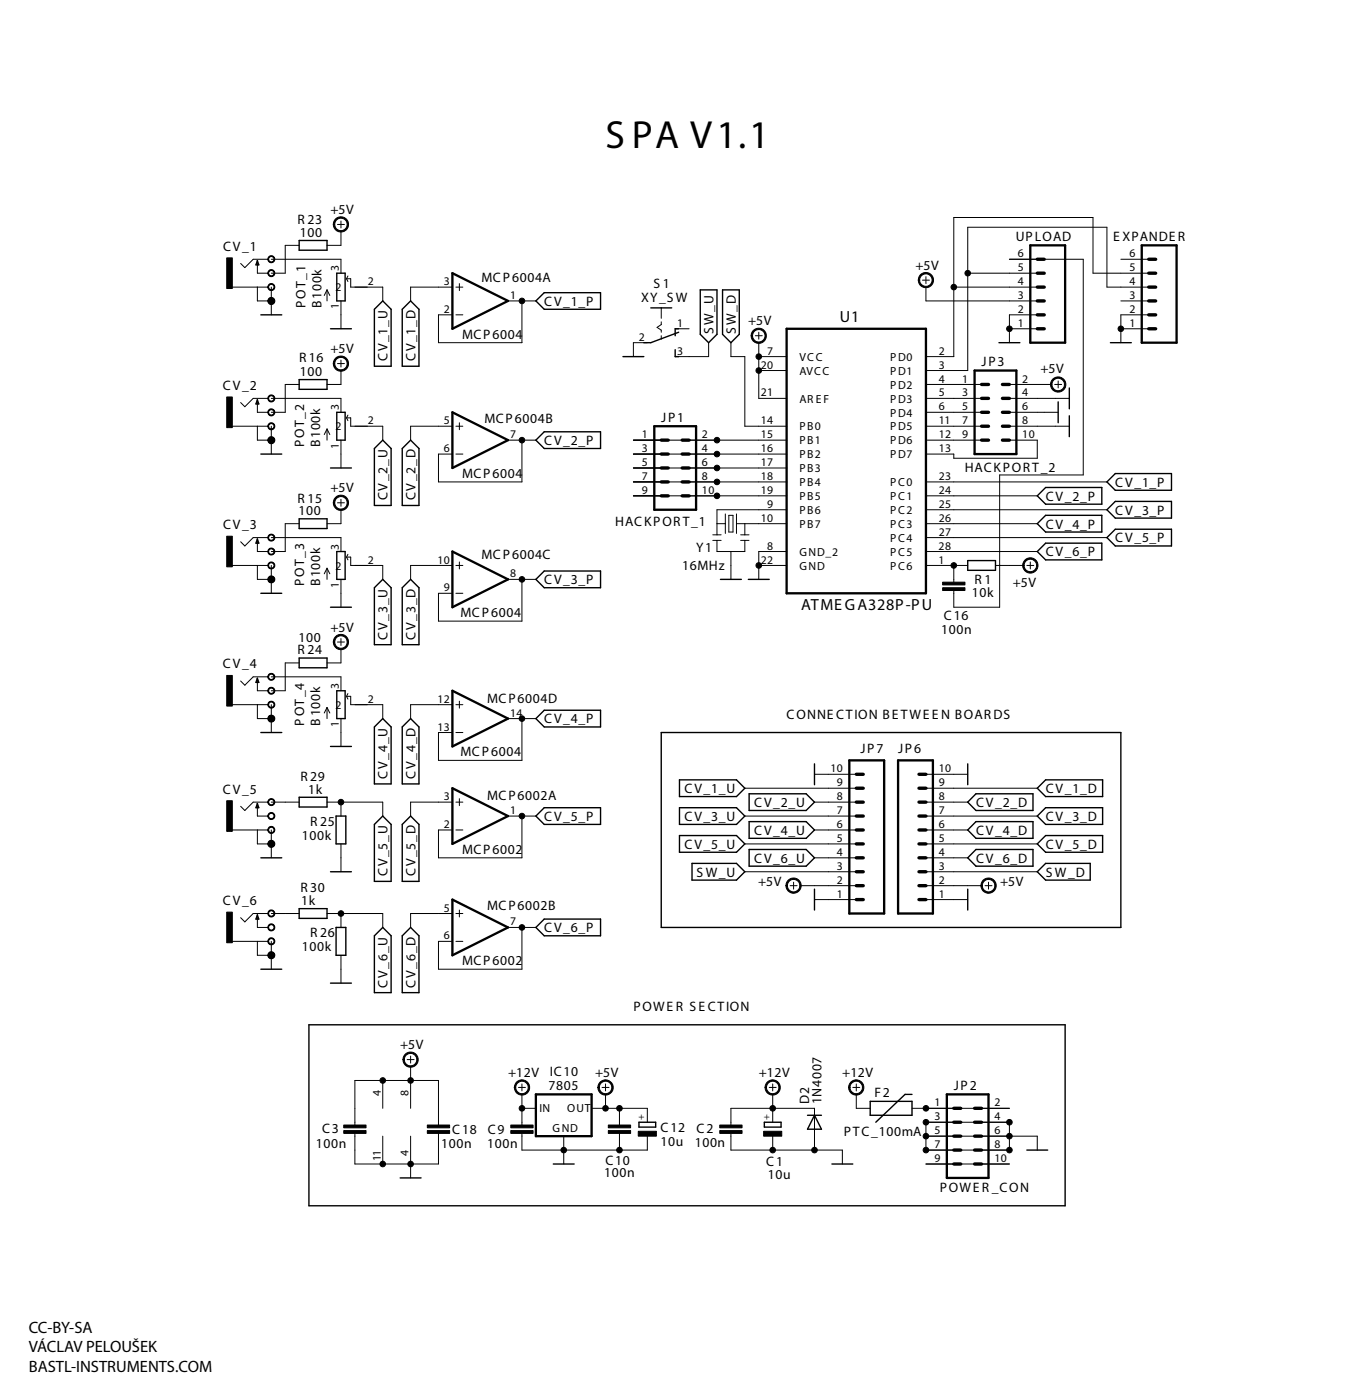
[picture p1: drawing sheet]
<svg xmlns="http://www.w3.org/2000/svg" width="249mm" height="255mm" viewBox="0 0 249 255" stroke-linecap="round" stroke-linejoin="round" font-family="sans-serif">
<!-- layer: Vrstva 1 -->
<g fill="none" stroke="#000" stroke-width=".25">
<path d="M46.9 47.6l.3 .7h-.5zM47.6 57.4h3.8M54.5 43.9h5.1v1.7h-5.1zM60.3 60h3.8M61.4 49.8h1.5v5.1h-1.5zM68.3 56.4l1.5-1.5 1.5 1.5v10.4h-3zM73.3 56.4l1.6-1.5 1.5 1.5v10.4h-3.1zM97.7 54.9l1.5-1.5h10.3v3h-10.3zM118.7 56.2h3.8M123.7 60h-.6v1.2M127.7 52.9h3v8.1l-1.5 1.5-1.5-1.5zM131.7 52.9h3.1v8.1l-1.5 1.5-1.6-1.5z"/>
<path d="M46.9 72.9l.3 .8h-.5zM54.5 69.3h5.1v1.7h-5.1zM61.4 75.2h1.5v5.1h-1.5zM113.6 65.1h3.8M123.1 63.8v1.3h.6M123.7 60.6l-5 1.9h-1.3M182.1 62.5h3.8M192.9 73.3v3.8M195 70.8v3.8M195 75.9v3.8M202.5 62.5h3.8M46.9 98.3l.3 .8h-.5z"/>
<path d="M47.6 82.8h3.8M54.5 94.7h5.1v1.7h-5.1zM60.3 85.4h3.8M68.3 81.8l1.5-1.5 1.5 1.5v10.4h-3zM74.9 80.3l1.5 1.5v10.4h-3.1v-10.4zM97.7 80.3l1.5-1.5h10.3v3h-10.3zM190.6 88.9h10.3v3.1h-10.3l-1.5-1.5zM190.6 94h10.3v3.1h-10.3l-1.5-1.6zM190.6 99.1h10.3v3h-10.3l-1.5-1.5zM201.8 93l1.5-1.5h10.3v3h-10.3zM201.8 87.9l1.5-1.5h10.3v3h-10.3zM201.8 98.1l1.5-1.5h10.3v3h-10.3z"/>
<path d="M47.6 108.2h3.8M60.3 110.8h3.8M61.4 100.6h1.5v5.1h-1.5zM68.3 107.2l1.5-1.5 1.5 1.5v10.4h-3zM73.3 107.2l1.6-1.5 1.5 1.5v10.4h-3.1zM97.7 105.7l1.5-1.5h10.3v3h-10.3zM131.4 105.7h3.8M136.4 105.7h3.9M176.4 102.3h5.1v1.7h-5.1zM46.9 123.7l.3 .8h-.5zM47.6 133.6h3.8M54.5 120.1h5.1v1.7h-5.1z"/>
<path d="M60.3 136.2h3.8M61.4 126h1.5v5.1h-1.5zM68.3 132.6l1.5-1.5 1.5 1.5v10.4h-3zM73.3 132.6l1.6-1.5 1.5 1.5v10.4h-3.1zM97.7 131.1l1.5-1.5h10.3v3h-10.3zM120.6 133.6h83.8v35.6h-83.8zM148.5 139.4v3.8M176.4 139.4v3.8M46.9 146.6l.3 .8h-.5zM47.6 156.5h3.8M54.5 145.5h5.1v1.7h-5.1zM60.3 159h3.8"/>
<path d="M61.3 148.9h1.8v5.1h-1.8zM68.3 150.4l1.5-1.5 1.5 1.5v10.4h-3zM73.3 150.4l1.6-1.5 1.5 1.5v10.4h-3.1zM97.7 148.9l1.5-1.5h10.3v3h-10.3zM123.9 147.4h10.4l1.5 1.5-1.5 1.5h-10.4zM123.9 152.4h10.4l1.5 1.6-1.5 1.5h-10.4zM123.9 142.3h10.4l1.5 1.5-1.5 1.5h-10.4zM126.2 157.5h8.1l1.5 1.5-1.5 1.6h-8.1zM136.6 149.9h10.4l1.5 1.5-1.5 1.5h-10.4zM136.6 155h10.4l1.5 1.5-1.5 1.5h-10.4zM136.6 144.8h10.4l1.5 1.5-1.5 1.6h-10.4zM177.9 144.8h10.4v3.1h-10.4l-1.5-1.6z"/>
<path d="M177.9 149.9h10.4v3h-10.4l-1.5-1.5zM177.9 155h10.4v3h-10.4l-1.5-1.5zM189.1 143.8l1.5-1.5h10.4v3h-10.4zM189.1 148.9l1.5-1.5h10.4v3h-10.4zM189.1 154l1.5-1.6h10.4v3.1h-10.4zM46.9 166.9l.3 .8h-.5zM47.6 176.8h3.8M54.5 165.8h5.1v1.7h-5.1zM60.3 179.4h3.8M61.3 169.2h1.8v5.1h-1.8zM68.3 170.7l1.5-1.5 1.5 1.5v10.4h-3zM73.3 170.7l1.6-1.5 1.5 1.5v10.4h-3.1z"/>
<path d="M97.7 169.2l1.5-1.5h10.3v3h-10.3zM148.5 162.2v3.8M176.4 162.2v3.8M198.8 160.6v-3.1h-8.2l-1.5 1.5 1.5 1.6h8.2M56.3 187h137.9v33h-137.9zM166.3 199.7h-1.3l-5.3 5M73 214.9h3.8M100.9 212.4h3.8M116.5 204.7h3v.9h-3zM139.4 204.7h3v.9h-3zM147.2 203.5h2.6M148.5 203.5l1.3 2.5h-2.6z"/>
<path d="M151.7 212.4h3.8M158.7 200.9h7.6v2.6h-7.6zM187.2 209.8h3.8"/>
</g>
<g fill="none" stroke="#000" stroke-width=".18">
<path d="M61.2 40a1.4 1.4 0 0 1 2.2 .2 1.4 1.4 0 0 1-.9 2.1 1.4 1.4 0 0 1-1.7-1.3h.2a1.14 1.14 0 0 1 1.6-1.1 1.14 1.14 0 0 1 .3 1.9 1.14 1.14 0 0 1-1.8-.6l-.1-.2h-.2v-.4zM42.4 52.4h6.5M46.9 52.4v2.5h1.9M46.9 47.6v2.2h2M48.9 47.3h-2.7l-1.6 1.5-.7-.7M49 46.9a.64 .64 0 0 1 1 .1 .64 .64 0 0 1-.3 .9 .64 .64 0 0 1-.9-.6h.2a.5 .5 0 0 1 .7-.4 .5 .5 0 0 1 .1 .8 .5 .5 0 0 1-.8-.2v-.2h-.2zM49 49.4a.64 .64 0 0 1 1 .1 .64 .64 0 0 1-.3 .9 .64 .64 0 0 1-.9-.6h.2a.5 .5 0 0 1 .7-.4 .5 .5 0 0 1 .1 .8 .5 .5 0 0 1-.8-.2v-.2h-.2zM49 51.9a.64 .64 0 0 1 1 .1 .64 .64 0 0 1-.3 1 .64 .64 0 0 1-.9-.6h.2a.5 .5 0 0 1 .7-.4 .5 .5 0 0 1 .1 .8 .5 .5 0 0 1-.8-.3v-.1h-.2zM49 54.5a.64 .64 0 0 1 1 .1 .64 .64 0 0 1-.4 .9 .64 .64 0 0 1-.8-.6h.2a.5 .5 0 0 1 .7-.4 .5 .5 0 0 1 .1 .8 .5 .5 0 0 1-.8-.2v-.2h-.2zM49.5 47.3h12.7v2.5M49.5 52.4v5M54.5 44.8h-2.5v5h-2.5"/>
<path d="M59.6 52.9v2M59.6 52.9l-.5 1M59.6 52.9l.5 1M61.5 41h1.3M62.2 40.3v1.3M62.2 42.2v2.6h-2.6M62.2 54.9v5.1M63.2 50.9h.7v1.5h5.9v2.5M63.2 50.9l.2 .5M63.4 50.3l-.2 .6M82.5 52.4h-7.6v2.5M83.1 57.4h1.3"/>
<path d="M83.1 52.4h1.3M83.8 51.7v1.3M92.6 54.9h5.1M95.2 54.9v7.6h-15.3v-5.1h2.6M120.6 56.2v1.9M120.6 58.7v.5l-.8 .5 .8 .5v.4M123.1 60h2.5M167.8 50.1a1.4 1.4 0 0 1 2.2 .2 1.4 1.4 0 0 1-.8 2.1 1.4 1.4 0 0 1-1.8-1.3h.3a1.14 1.14 0 0 1 1.7-.9 1.14 1.14 0 0 1 .1 1.9 1.14 1.14 0 0 1-1.8-.7v-.3h-.3zM168.2 51.1h1.3M168.8 52.4v2.5h20.3M168.8 50.5v1.2M173.9 52.4h15.2"/>
<path d="M176.4 49.8h12.7M184 47.3h13.5v39.3h-15.2v24.2h-8.4v-3.1M184 60h5.1M189.1 57.4h-5.1v5.1M204.4 60h5M204.4 54.9h5M204.4 47.3h5M209.4 49.8h-10.1v-10.1h-25.4v25.4h-5.1M209.4 52.4h-7.6v-10.9h-25.4v26.1h-7.6M209.4 57.4h-5v5.1M42.4 77.8h6.5M46.9 77.8v2.5h1.9"/>
<path d="M46.9 72.9v2.3h2M48.9 72.7h-2.7l-1.6 1.5-.7-.8M49 72.3a.64 .64 0 0 1 1 .1 .64 .64 0 0 1-.4 .9 .64 .64 0 0 1-.8-.6h.2a.5 .5 0 0 1 .7-.4 .5 .5 0 0 1 .1 .8 .5 .5 0 0 1-.8-.2v-.2h-.2zM49 74.8a.64 .64 0 0 1 1 .1 .64 .64 0 0 1-.4 .9 .64 .64 0 0 1-.8-.6h.2a.5 .5 0 0 1 .7-.4 .5 .5 0 0 1 .1 .8 .5 .5 0 0 1-.8-.2v-.2h-.2zM49 77.3a.64 .64 0 0 1 1 .1 .64 .64 0 0 1-.4 1 .64 .64 0 0 1-.8-.6h.2a.5 .5 0 0 1 .7-.4 .5 .5 0 0 1 .1 .8 .5 .5 0 0 1-.8-.3v-.1h-.2zM49 79.9a.64 .64 0 0 1 1 .1 .64 .64 0 0 1-.4 .9 .64 .64 0 0 1-.8-.6h.2a.5 .5 0 0 1 .7-.4 .5 .5 0 0 1 .1 .8 .5 .5 0 0 1-.8-.2v-.2h-.2zM49.5 72.7h12.7v2.5M49.5 77.8v5M54.5 70.1h-2.5v5.1h-2.5M59.6 78.3v2M59.6 78.3l-.5 1M59.6 78.3l.5 1"/>
<path d="M61.2 65.4a1.4 1.4 0 0 1 2.2 .2 1.4 1.4 0 0 1-.9 2.1 1.4 1.4 0 0 1-1.7-1.4h.2a1.14 1.14 0 0 1 1.6-1 1.14 1.14 0 0 1 .3 1.9 1.14 1.14 0 0 1-1.8-.6l-.1-.3h-.2zM61.5 66.3h1.3M62.2 67.6v2.5h-2.6M62.2 65.7v1.3M63.2 76.2h.7v1.6h5.9v2.5M63.2 76.2l.2 .5M63.4 75.7l-.2 .5M82.5 77.8h-7.6v2.5M83.1 77.8h1.3M83.8 77.1v1.3M118 62.5h-2.5v2.6M120.6 61.2v.7"/>
<path d="M129.2 62.5v2.6h-6.1M133.3 62.5v2.6h2.5v12.7h7.6M137.3 60.3a1.4 1.4 0 0 1 2.2 .2 1.4 1.4 0 0 1-.8 2.1 1.4 1.4 0 0 1-1.8-1.4h.3a1.15 1.15 0 0 1 1.6-1 1.15 1.15 0 0 1 .3 1.9 1.15 1.15 0 0 1-1.9-.6v-.3h-.3zM137.7 61.2h1.3M138.3 65.1h5.1M138.3 67.6h5.1M138.3 62.5v10.2h5.1M138.3 60.6v1.3M168.8 72.7h10.2M168.8 77.8h10.2M168.8 70.1h10.2M168.8 75.2h10.2"/>
<path d="M184 72.7h11M184 77.8h11M184 70.1h7.7M184 75.2h8.9M191.9 69.2a1.4 1.4 0 0 1 2.2 .2 1.4 1.4 0 0 1-.8 2.1 1.4 1.4 0 0 1-1.8-1.4h.3a1.15 1.15 0 0 1 1.6-1 1.15 1.15 0 0 1 .3 1.9 1.15 1.15 0 0 1-1.9-.6v-.3h-.3zM192.3 70.1h1.3M192.9 69.5v1.3M46.9 98.3v2.3h2M48.9 98.1h-2.7l-1.6 1.5-.7-.8M49 97.7a.64 .64 0 0 1 1 .1 .64 .64 0 0 1-.4 .9 .64 .64 0 0 1-.8-.6h.2a.5 .5 0 0 1 .7-.4 .5 .5 0 0 1 .1 .8 .5 .5 0 0 1-.8-.2v-.2h-.2zM49.5 98.1h12.7v2.5M54.5 95.5h-2.5v5.1h-2.5"/>
<path d="M61.2 90.8a1.39 1.39 0 0 1 2.2 .2 1.39 1.39 0 0 1-.9 2.1 1.39 1.39 0 0 1-1.7-1.4h.2a1.14 1.14 0 0 1 1.6-1 1.14 1.14 0 0 1 .3 1.9 1.14 1.14 0 0 1-1.8-.6l-.1-.3h-.2l.1-.6zM61.5 91.7h1.3M62.2 93v2.5h-2.6M62.2 80.3v5.1M62.2 91.1v1.3M83.1 82.8h1.3M92.6 80.3h5.1M95.2 80.3v7.6h-15.3v-5.1h2.6M115.5 80.3h27.9M115.5 82.8h27.9M115.5 85.4h27.9M115.5 87.9h27.9"/>
<path d="M115.5 90.5h27.9M130 97.6h1.5M130 98.6h1.5M130.7 95.5h1.5M130.7 98.6v2h5.1v-2M132.2 93.8v3.5M132.9 94h.7v3.1h-.7zM134.3 95.5h9.1M134.3 93.8v3.5M135 97.6h1.6M135 98.6h1.6M135.8 95.5v2.1"/>
<path d="M143.4 93h-12.7v4.6M168.8 80.3h10.2M168.8 87.9h33M168.8 90.5h20.3M168.8 93h33M168.8 95.5h20.3M168.8 98.1h33M184 80.3h5.1v3.3h-15.2v-.8h-5.1M42.4 103.2h6.5M46.9 103.2v2.5h1.9M49 100.2a.64 .64 0 0 1 1 .1 .64 .64 0 0 1-.4 .9 .64 .64 0 0 1-.8-.6h.2a.5 .5 0 0 1 .7-.4 .5 .5 0 0 1 .1 .8 .5 .5 0 0 1-.8-.2v-.2h-.2zM49 102.7a.64 .64 0 0 1 1 .1 .64 .64 0 0 1-.4 1 .64 .64 0 0 1-.8-.6h.2a.49 .49 0 0 1 .7-.5 .49 .49 0 0 1 .1 .9 .49 .49 0 0 1-.8-.3v-.1h-.2z"/>
<path d="M49 105.3a.64 .64 0 0 1 1 .1 .64 .64 0 0 1-.4 .9 .64 .64 0 0 1-.8-.6h.2a.49 .49 0 0 1 .7-.4 .49 .49 0 0 1 .1 .8 .49 .49 0 0 1-.8-.2v-.2h-.2zM49.5 103.2v5M59.6 103.7v2M59.6 103.7l-.5 1M59.6 103.7l.5 1M61.2 116.2a1.39 1.39 0 0 1 2.2 .2 1.39 1.39 0 0 1-.9 2.1 1.39 1.39 0 0 1-1.7-1.4h.2a1.14 1.14 0 0 1 1.6-1 1.14 1.14 0 0 1 .3 1.9 1.14 1.14 0 0 1-1.8-.6l-.1-.3h-.2l.1-.6zM61.5 117.1h1.3M62.2 105.7v5.1M62.2 116.5v1.3M62.2 118.4v2.5h-2.6M63.2 101.6h.7v1.6h5.9v2.5M63.2 101.6l.2 .5"/>
<path d="M63.4 101.1l-.2 .5M82.5 103.2h-7.6v2.5M83.1 103.2h1.3M83.1 108.2h1.3M83.8 102.5v1.3M92.6 105.7h5.1M95.2 105.7v7.6h-15.3v-5.1h2.6M133.3 100.6v5.1M138.3 103.2h5.1M143.4 100.6h-5.1v5.1M168.8 100.6h20.3M168.8 103.2h7.6"/>
<path d="M173.9 103.2v3M181.5 103.2h5.1M186.8 102.2a1.4 1.4 0 0 1 2.3 .2 1.4 1.4 0 0 1-.9 2.1 1.4 1.4 0 0 1-1.7-1.3h.2a1.15 1.15 0 0 1 1.6-1.1 1.15 1.15 0 0 1 .3 1.9 1.15 1.15 0 0 1-1.8-.5l-.1-.3h-.2zM187.2 103.2h1.3M187.9 102.5v1.3M42.4 128.6h6.5M46.9 123.7v2.3h2M46.9 128.6v2.5h1.9M48.9 123.5h-2.7l-1.6 1.5-.7-.8M49 123a.64 .64 0 0 1 1 .1 .64 .64 0 0 1-.3 1 .64 .64 0 0 1-.9-.6h.2a.49 .49 0 0 1 .7-.4 .49 .49 0 0 1 .1 .8 .49 .49 0 0 1-.8-.3v-.1h-.2zM49 125.6a.64 .64 0 0 1 1 .1 .64 .64 0 0 1-.3 .9 .64 .64 0 0 1-.9-.6h.2a.49 .49 0 0 1 .7-.4 .49 .49 0 0 1 .1 .8 .49 .49 0 0 1-.8-.2v-.2h-.2zM49 128.1a.64 .64 0 0 1 1 .1 .64 .64 0 0 1-.3 1 .64 .64 0 0 1-.9-.6h.2a.49 .49 0 0 1 .7-.5 .49 .49 0 0 1 .1 .9 .49 .49 0 0 1-.8-.3v-.1h-.2z"/>
<path d="M49 130.7a.64 .64 0 0 1 1 .1 .64 .64 0 0 1-.3 .9 .64 .64 0 0 1-.9-.6h.2a.49 .49 0 0 1 .7-.4 .49 .49 0 0 1 .1 .8 .49 .49 0 0 1-.8-.2v-.2h-.2zM49.5 128.6v5M49.5 123.5h12.7v2.5M54.5 120.9h-2.5v5.1h-2.5M59.6 129.1v2M59.6 129.1l-.5 1M59.6 129.1l.5 1M62.2 131.1v5.1M63.2 127h.7v1.6h5.9v2.5M63.2 127l.2 .5M63.4 126.5l-.2 .5M82.5 128.6h-7.6v2.5"/>
<path d="M83.1 128.6h1.3M83.1 133.6h1.3M83.8 127.9v1.3M92.6 131.1h5.1M95.2 131.1v7.6h-15.3v-5.1h2.6M42.4 151.4h6.5M46.9 146.6v2.3h2M46.9 151.4v2.6h1.9M48.9 146.3h-2.7l-1.6 1.6-.7-.8M49 145.9a.64 .64 0 0 1 1 .1 .64 .64 0 0 1-.3 .9 .64 .64 0 0 1-.9-.6h.2a.5 .5 0 0 1 .7-.4 .5 .5 0 0 1 .1 .8 .5 .5 0 0 1-.8-.2v-.2h-.2zM49 148.4a.64 .64 0 0 1 1 .1 .64 .64 0 0 1-.3 1 .64 .64 0 0 1-.9-.6h.2a.5 .5 0 0 1 .7-.4 .5 .5 0 0 1 .1 .8 .5 .5 0 0 1-.8-.3v-.1h-.2zM49 151a.64 .64 0 0 1 1 .1 .64 .64 0 0 1-.3 .9 .64 .64 0 0 1-.9-.6h.2a.5 .5 0 0 1 .7-.4 .5 .5 0 0 1 .1 .8 .5 .5 0 0 1-.8-.2v-.2h-.2z"/>
<path d="M49 153.5a.64 .64 0 0 1 1 .1 .64 .64 0 0 1-.3 1 .64 .64 0 0 1-.9-.6h.2a.5 .5 0 0 1 .7-.5 .5 .5 0 0 1 .1 .9 .5 .5 0 0 1-.8-.3v-.1h-.2zM49.5 151.4v5.1M49.5 146.3h5M59.6 146.3h10.2v2.6M62.2 146.3v2.6M62.2 154v5M82.5 146.3h-7.6v2.6M83.1 146.3h1.3M83.1 151.4h1.3M83.8 145.7v1.3M92.6 148.9h5.1M95.2 148.9v7.6h-15.3v-5.1h2.6"/>
<path d="M135.8 148.9h20.3M135.8 154h20.3M135.8 159h20.3M135.8 143.8h20.3M148.5 146.3h7.6M148.5 151.4h7.6M148.5 156.5h7.6M148.5 141.3h7.6M168.8 146.3h7.6M168.8 148.9h20.3M168.8 151.4h7.6M168.8 154h20.3"/>
<path d="M168.8 159h20.3M168.8 156.5h7.6M168.8 143.8h20.3M168.8 141.3h7.6M42.4 171.7h6.5M46.9 166.9v2.3h2M46.9 171.7v2.6h1.9M48.9 166.7h-2.7l-1.6 1.5-.7-.8M49 166.2a.64 .64 0 0 1 1 .1 .64 .64 0 0 1-.3 1 .64 .64 0 0 1-.9-.6h.2a.5 .5 0 0 1 .7-.5 .5 .5 0 0 1 .1 .9 .5 .5 0 0 1-.8-.3v-.1h-.2zM49 168.8a.64 .64 0 0 1 1 .1 .64 .64 0 0 1-.3 .9 .64 .64 0 0 1-.9-.6h.2a.5 .5 0 0 1 .7-.4 .5 .5 0 0 1 .1 .8 .5 .5 0 0 1-.8-.2v-.2h-.2zM49 171.3a.64 .64 0 0 1 1 .1 .64 .64 0 0 1-.3 .9 .64 .64 0 0 1-.9-.6h.2a.5 .5 0 0 1 .7-.4 .5 .5 0 0 1 .1 .8 .5 .5 0 0 1-.8-.2v-.2h-.2zM49 173.8a.64 .64 0 0 1 1 .1 .64 .64 0 0 1-.3 1 .64 .64 0 0 1-.9-.6h.2a.5 .5 0 0 1 .7-.4 .5 .5 0 0 1 .1 .8 .5 .5 0 0 1-.8-.3v-.1h-.2z"/>
<path d="M49.5 166.7h5M49.5 171.7v5.1M59.6 166.7h10.2v2.5M62.2 166.7v2.5M62.2 174.3v5.1M82.5 166.7h-7.6v2.5M83.1 166.7h1.3M83.1 171.7h1.3M83.8 166v1.3M92.6 169.2h5.1M95.2 169.2v7.6h-15.3v-5.1h2.6M143.7 160.6a1.4 1.4 0 0 1 2.2 .2 1.4 1.4 0 0 1-.8 2.1 1.4 1.4 0 0 1-1.8-1.3h.3a1.14 1.14 0 0 1 1.5-1.1 1.14 1.14 0 0 1 .3 1.9 1.14 1.14 0 0 1-1.8-.5v-.3h-.3v-.4z"/>
<path d="M144.1 161.6h1.2M144.7 160.9v1.3M146 161.6h10.1M148.5 164.1h7.6M168.8 164.1h7.6M168.8 161.6h10.2M179.2 160.6a1.4 1.4 0 0 1 2.2 .2 1.4 1.4 0 0 1-.8 2.1 1.4 1.4 0 0 1-1.8-1.3h.3a1.15 1.15 0 0 1 1.6-1.1 1.15 1.15 0 0 1 .3 1.9 1.15 1.15 0 0 1-1.9-.5v-.3h-.3zM179.6 161.6h1.3M180.2 160.9v1.3M69.8 197.1v5.1M73.9 192.4a1.4 1.4 0 0 1 2.2 .2 1.4 1.4 0 0 1-.9 2.1 1.4 1.4 0 0 1-1.7-1.4h.2a1.14 1.14 0 0 1 1.7-.9 1.14 1.14 0 0 1 .1 1.9 1.14 1.14 0 0 1-1.8-.7v-.3h-.2zM74.2 193.3h1.3"/>
<path d="M74.9 192.7v1.2M74.9 194.6v7.6M94.1 197.4a1.4 1.4 0 0 1 2.3 .3 1.4 1.4 0 0 1-.9 2.1 1.4 1.4 0 0 1-1.7-1.4h.2a1.15 1.15 0 0 1 1.6-1.1 1.15 1.15 0 0 1 .3 1.9 1.15 1.15 0 0 1-1.8-.5l-.1-.3h-.2zM94.5 198.4h1.3M95.2 197.8v1.2M95.2 199.7v5.5M109.4 197.4a1.4 1.4 0 0 1 2.2 .3 1.4 1.4 0 0 1-.8 2.1 1.4 1.4 0 0 1-1.8-1.4h.3a1.15 1.15 0 0 1 1.6-1.1 1.15 1.15 0 0 1 .3 1.9 1.15 1.15 0 0 1-1.9-.5v-.3h-.3zM109.8 198.4h1.2M110.4 197.8v1.2M110.4 199.7v2.5M139.9 197.4a1.4 1.4 0 0 1 2.2 .3 1.4 1.4 0 0 1-.8 2 1.4 1.4 0 0 1-1.8-1.3h.2a1.14 1.14 0 0 1 1.6-1.1 1.14 1.14 0 0 1 .3 1.9 1.14 1.14 0 0 1-1.8-.5l-.1-.3h-.2zM140.3 198.4h1.2"/>
<path d="M140.9 197.8v1.2M140.9 199.7v5M155.1 197.4a1.4 1.4 0 0 1 2.2 .3 1.4 1.4 0 0 1-.8 2 1.4 1.4 0 0 1-1.8-1.3h.3a1.14 1.14 0 0 1 1.7-.9 1.14 1.14 0 0 1 .1 1.9 1.14 1.14 0 0 1-1.8-.7v-.3h-.3zM155.5 198.4h1.3M156.1 197.8v1.2M156.1 199.7v2.5h2.6M64.7 205.2v-8.1h15.2v8.1M64.7 206.8v5.6h15.2v-5.6M69.8 207.3v5.1M74.9 207.3v7.6M95.2 202.2h2.5M95.2 206.8v3h22.8v-2.5"/>
<path d="M102.8 207.3v5.1M107.9 202.2h10.1v2.5M112.9 202.2v3M112.9 206.8v3M133.3 205.2v-3h15.2v7.6M133.3 206.8v3h20.3v2.6M140.9 207.3v2.5M166.3 202.2h17.7M168.8 207.3h20.3v2.5M168.8 204.7h15.2v5.1h-15.2zM168.8 212.4h15.2"/>
<circle cx="49.5" cy="54.9" r=".51"/>
<circle cx="95.2" cy="54.9" r=".51"/>
<circle cx="173.9" cy="52.4" r=".51"/>
<circle cx="176.4" cy="49.8" r=".51"/>
<circle cx="184" cy="60" r=".51"/>
<circle cx="204.4" cy="60" r=".51"/>
<circle cx="138.3" cy="67.6" r=".51"/>
<circle cx="138.3" cy="65.1" r=".51"/>
<circle cx="49.5" cy="80.3" r=".51"/>
<circle cx="95.2" cy="80.3" r=".51"/>
<circle cx="130.7" cy="87.9" r=".51"/>
<circle cx="130.7" cy="90.5" r=".51"/>
<circle cx="130.7" cy="80.3" r=".51"/>
<circle cx="130.7" cy="82.8" r=".51"/>
<circle cx="130.7" cy="85.4" r=".51"/>
<circle cx="49.5" cy="105.7" r=".51"/>
<circle cx="95.2" cy="105.7" r=".51"/>
<circle cx="138.3" cy="103.2" r=".51"/>
<circle cx="173.9" cy="103.2" r=".51"/>
<circle cx="49.5" cy="131.1" r=".51"/>
<circle cx="95.2" cy="131.1" r=".51"/>
<circle cx="49.5" cy="154" r=".51"/>
<circle cx="62.2" cy="146.3" r=".51"/>
<circle cx="95.2" cy="148.9" r=".51"/>
<circle cx="49.5" cy="174.3" r=".51"/>
<circle cx="62.2" cy="166.7" r=".51"/>
<circle cx="95.2" cy="169.2" r=".51"/>
<circle cx="69.8" cy="197.1" r=".51"/>
<circle cx="74.9" cy="197.1" r=".51"/>
<circle cx="69.8" cy="212.4" r=".51"/>
<circle cx="74.9" cy="212.4" r=".51"/>
<circle cx="95.2" cy="202.2" r=".51"/>
<circle cx="102.8" cy="209.8" r=".51"/>
<circle cx="110.4" cy="202.2" r=".51"/>
<circle cx="112.9" cy="209.8" r=".51"/>
<circle cx="112.9" cy="202.2" r=".51"/>
<circle cx="140.9" cy="209.8" r=".51"/>
<circle cx="140.9" cy="202.2" r=".51"/>
<circle cx="148.5" cy="209.8" r=".51"/>
<circle cx="168.8" cy="204.7" r=".51"/>
<circle cx="168.8" cy="207.3" r=".51"/>
<circle cx="168.8" cy="209.8" r=".51"/>
<circle cx="168.8" cy="202.2" r=".51"/>
<circle cx="184" cy="207.3" r=".51"/>
<circle cx="184" cy="209.8" r=".51"/>
<circle cx="184" cy="204.7" r=".51"/>
</g>
<g fill="#000" stroke="#000" stroke-width=".18">
<path d="M41.3 47h1.1v5.6h-1.1zM41.3 72.4h1.1v5.6h-1.1zM41.3 97.8h1.1v5.6h-1.1zM171.9 107.2h4v.5h-4zM171.9 106.2h4v.5h-4zM41.3 123.2h1.1v5.6h-1.1zM41.3 146.1h1.1v5.6h-1.1zM41.3 166.4h1.1v5.6h-1.1zM62.7 205.2h4v.6h-4zM62.7 206.3h4v.5h-4zM77.9 205.2h4.1v.6h-4.1zM77.9 206.3h4.1v.5h-4.1z"/>
<path d="M93.1 205.2h4.1v.6h-4.1zM93.1 206.3h4.1v.5h-4.1zM110.9 205.2h4.1v.6h-4.1zM110.9 206.3h4.1v.5h-4.1zM116.4 206.4h3.3v.9h-3.3zM131.2 205.2h4.1v.6h-4.1zM131.2 206.3h4.1v.5h-4.1zM139.2 206.4h3.3v.9h-3.3z"/>
</g>
<g fill="#000">
<path d="M49 46.9a.64 .64 0 0 1 1 .1 .64 .64 0 0 1-.3 .9 .64 .64 0 0 1-.9-.6h.2a.5 .5 0 0 1 .7-.4 .5 .5 0 0 1 .1 .8 .5 .5 0 0 1-.8-.2v-.2h-.2z" fill-rule="evenodd"/>
<path d="M49 49.4a.64 .64 0 0 1 1 .1 .64 .64 0 0 1-.3 .9 .64 .64 0 0 1-.9-.6h.2a.5 .5 0 0 1 .7-.4 .5 .5 0 0 1 .1 .8 .5 .5 0 0 1-.8-.2v-.2h-.2z" fill-rule="evenodd"/>
<path d="M49 51.9a.64 .64 0 0 1 1 .1 .64 .64 0 0 1-.3 1 .64 .64 0 0 1-.9-.6h.2a.5 .5 0 0 1 .7-.4 .5 .5 0 0 1 .1 .8 .5 .5 0 0 1-.8-.3v-.1h-.2z" fill-rule="evenodd"/>
<path d="M49 54.5a.64 .64 0 0 1 1 .1 .64 .64 0 0 1-.4 .9 .64 .64 0 0 1-.8-.6h.2a.5 .5 0 0 1 .7-.4 .5 .5 0 0 1 .1 .8 .5 .5 0 0 1-.8-.2v-.2h-.2z" fill-rule="evenodd"/>
<path d="M61.2 40a1.4 1.4 0 0 1 2.2 .2 1.4 1.4 0 0 1-.9 2.1 1.4 1.4 0 0 1-1.7-1.3h.2a1.14 1.14 0 0 1 1.6-1.1 1.14 1.14 0 0 1 .3 1.9 1.14 1.14 0 0 1-1.8-.6l-.1-.2h-.2v-.4z" fill-rule="evenodd"/>
<path d="M167.8 50.1a1.4 1.4 0 0 1 2.2 .2 1.4 1.4 0 0 1-.8 2.1 1.4 1.4 0 0 1-1.8-1.3h.3a1.14 1.14 0 0 1 1.7-.9 1.14 1.14 0 0 1 .1 1.9 1.14 1.14 0 0 1-1.8-.7v-.3h-.3z" fill-rule="evenodd"/>
<path d="M49 72.3a.64 .64 0 0 1 1 .1 .64 .64 0 0 1-.4 .9 .64 .64 0 0 1-.8-.6h.2a.5 .5 0 0 1 .7-.4 .5 .5 0 0 1 .1 .8 .5 .5 0 0 1-.8-.2v-.2h-.2z" fill-rule="evenodd"/>
<path d="M49 74.8a.64 .64 0 0 1 1 .1 .64 .64 0 0 1-.4 .9 .64 .64 0 0 1-.8-.6h.2a.5 .5 0 0 1 .7-.4 .5 .5 0 0 1 .1 .8 .5 .5 0 0 1-.8-.2v-.2h-.2z" fill-rule="evenodd"/>
<path d="M49 77.3a.64 .64 0 0 1 1 .1 .64 .64 0 0 1-.4 1 .64 .64 0 0 1-.8-.6h.2a.5 .5 0 0 1 .7-.4 .5 .5 0 0 1 .1 .8 .5 .5 0 0 1-.8-.3v-.1h-.2z" fill-rule="evenodd"/>
<path d="M61.2 65.4a1.4 1.4 0 0 1 2.2 .2 1.4 1.4 0 0 1-.9 2.1 1.4 1.4 0 0 1-1.7-1.4h.2a1.14 1.14 0 0 1 1.6-1 1.14 1.14 0 0 1 .3 1.9 1.14 1.14 0 0 1-1.8-.6l-.1-.3h-.2z" fill-rule="evenodd"/>
<path d="M137.3 60.3a1.4 1.4 0 0 1 2.2 .2 1.4 1.4 0 0 1-.8 2.1 1.4 1.4 0 0 1-1.8-1.4h.3a1.15 1.15 0 0 1 1.6-1 1.15 1.15 0 0 1 .3 1.9 1.15 1.15 0 0 1-1.9-.6v-.3h-.3z" fill-rule="evenodd"/>
<path d="M191.9 69.2a1.4 1.4 0 0 1 2.2 .2 1.4 1.4 0 0 1-.8 2.1 1.4 1.4 0 0 1-1.8-1.4h.3a1.15 1.15 0 0 1 1.6-1 1.15 1.15 0 0 1 .3 1.9 1.15 1.15 0 0 1-1.9-.6v-.3h-.3z" fill-rule="evenodd"/>
<path d="M49 97.7a.64 .64 0 0 1 1 .1 .64 .64 0 0 1-.4 .9 .64 .64 0 0 1-.8-.6h.2a.5 .5 0 0 1 .7-.4 .5 .5 0 0 1 .1 .8 .5 .5 0 0 1-.8-.2v-.2h-.2z" fill-rule="evenodd"/>
<path d="M49 79.9a.64 .64 0 0 1 1 .1 .64 .64 0 0 1-.4 .9 .64 .64 0 0 1-.8-.6h.2a.5 .5 0 0 1 .7-.4 .5 .5 0 0 1 .1 .8 .5 .5 0 0 1-.8-.2v-.2h-.2z" fill-rule="evenodd"/>
<path d="M61.2 90.8a1.39 1.39 0 0 1 2.2 .2 1.39 1.39 0 0 1-.9 2.1 1.39 1.39 0 0 1-1.7-1.4h.2a1.14 1.14 0 0 1 1.6-1 1.14 1.14 0 0 1 .3 1.9 1.14 1.14 0 0 1-1.8-.6l-.1-.3h-.2l.1-.6z" fill-rule="evenodd"/>
<path d="M49 100.2a.64 .64 0 0 1 1 .1 .64 .64 0 0 1-.4 .9 .64 .64 0 0 1-.8-.6h.2a.5 .5 0 0 1 .7-.4 .5 .5 0 0 1 .1 .8 .5 .5 0 0 1-.8-.2v-.2h-.2z" fill-rule="evenodd"/>
<path d="M49 102.7a.64 .64 0 0 1 1 .1 .64 .64 0 0 1-.4 1 .64 .64 0 0 1-.8-.6h.2a.49 .49 0 0 1 .7-.5 .49 .49 0 0 1 .1 .9 .49 .49 0 0 1-.8-.3v-.1h-.2z" fill-rule="evenodd"/>
<path d="M49 105.3a.64 .64 0 0 1 1 .1 .64 .64 0 0 1-.4 .9 .64 .64 0 0 1-.8-.6h.2a.49 .49 0 0 1 .7-.4 .49 .49 0 0 1 .1 .8 .49 .49 0 0 1-.8-.2v-.2h-.2z" fill-rule="evenodd"/>
<path d="M61.2 116.2a1.39 1.39 0 0 1 2.2 .2 1.39 1.39 0 0 1-.9 2.1 1.39 1.39 0 0 1-1.7-1.4h.2a1.14 1.14 0 0 1 1.6-1 1.14 1.14 0 0 1 .3 1.9 1.14 1.14 0 0 1-1.8-.6l-.1-.3h-.2l.1-.6z" fill-rule="evenodd"/>
<path d="M186.8 102.2a1.4 1.4 0 0 1 2.3 .2 1.4 1.4 0 0 1-.9 2.1 1.4 1.4 0 0 1-1.7-1.3h.2a1.15 1.15 0 0 1 1.6-1.1 1.15 1.15 0 0 1 .3 1.9 1.15 1.15 0 0 1-1.8-.5l-.1-.3h-.2z" fill-rule="evenodd"/>
<path d="M49 123a.64 .64 0 0 1 1 .1 .64 .64 0 0 1-.3 1 .64 .64 0 0 1-.9-.6h.2a.49 .49 0 0 1 .7-.4 .49 .49 0 0 1 .1 .8 .49 .49 0 0 1-.8-.3v-.1h-.2z" fill-rule="evenodd"/>
<path d="M49 125.6a.64 .64 0 0 1 1 .1 .64 .64 0 0 1-.3 .9 .64 .64 0 0 1-.9-.6h.2a.49 .49 0 0 1 .7-.4 .49 .49 0 0 1 .1 .8 .49 .49 0 0 1-.8-.2v-.2h-.2z" fill-rule="evenodd"/>
<path d="M49 128.1a.64 .64 0 0 1 1 .1 .64 .64 0 0 1-.3 1 .64 .64 0 0 1-.9-.6h.2a.49 .49 0 0 1 .7-.5 .49 .49 0 0 1 .1 .9 .49 .49 0 0 1-.8-.3v-.1h-.2z" fill-rule="evenodd"/>
<path d="M49 130.7a.64 .64 0 0 1 1 .1 .64 .64 0 0 1-.3 .9 .64 .64 0 0 1-.9-.6h.2a.49 .49 0 0 1 .7-.4 .49 .49 0 0 1 .1 .8 .49 .49 0 0 1-.8-.2v-.2h-.2z" fill-rule="evenodd"/>
<path d="M49 145.9a.64 .64 0 0 1 1 .1 .64 .64 0 0 1-.3 .9 .64 .64 0 0 1-.9-.6h.2a.5 .5 0 0 1 .7-.4 .5 .5 0 0 1 .1 .8 .5 .5 0 0 1-.8-.2v-.2h-.2z" fill-rule="evenodd"/>
<path d="M49 148.4a.64 .64 0 0 1 1 .1 .64 .64 0 0 1-.3 1 .64 .64 0 0 1-.9-.6h.2a.5 .5 0 0 1 .7-.4 .5 .5 0 0 1 .1 .8 .5 .5 0 0 1-.8-.3v-.1h-.2z" fill-rule="evenodd"/>
<path d="M49 151a.64 .64 0 0 1 1 .1 .64 .64 0 0 1-.3 .9 .64 .64 0 0 1-.9-.6h.2a.5 .5 0 0 1 .7-.4 .5 .5 0 0 1 .1 .8 .5 .5 0 0 1-.8-.2v-.2h-.2z" fill-rule="evenodd"/>
<path d="M49 153.5a.64 .64 0 0 1 1 .1 .64 .64 0 0 1-.3 1 .64 .64 0 0 1-.9-.6h.2a.5 .5 0 0 1 .7-.5 .5 .5 0 0 1 .1 .9 .5 .5 0 0 1-.8-.3v-.1h-.2z" fill-rule="evenodd"/>
<path d="M49 166.2a.64 .64 0 0 1 1 .1 .64 .64 0 0 1-.3 1 .64 .64 0 0 1-.9-.6h.2a.5 .5 0 0 1 .7-.5 .5 .5 0 0 1 .1 .9 .5 .5 0 0 1-.8-.3v-.1h-.2z" fill-rule="evenodd"/>
<path d="M49 168.8a.64 .64 0 0 1 1 .1 .64 .64 0 0 1-.3 .9 .64 .64 0 0 1-.9-.6h.2a.5 .5 0 0 1 .7-.4 .5 .5 0 0 1 .1 .8 .5 .5 0 0 1-.8-.2v-.2h-.2z" fill-rule="evenodd"/>
<path d="M49 171.3a.64 .64 0 0 1 1 .1 .64 .64 0 0 1-.3 .9 .64 .64 0 0 1-.9-.6h.2a.5 .5 0 0 1 .7-.4 .5 .5 0 0 1 .1 .8 .5 .5 0 0 1-.8-.2v-.2h-.2z" fill-rule="evenodd"/>
<path d="M49 173.8a.64 .64 0 0 1 1 .1 .64 .64 0 0 1-.3 1 .64 .64 0 0 1-.9-.6h.2a.5 .5 0 0 1 .7-.4 .5 .5 0 0 1 .1 .8 .5 .5 0 0 1-.8-.3v-.1h-.2z" fill-rule="evenodd"/>
<path d="M143.7 160.6a1.4 1.4 0 0 1 2.2 .2 1.4 1.4 0 0 1-.8 2.1 1.4 1.4 0 0 1-1.8-1.3h.3a1.14 1.14 0 0 1 1.5-1.1 1.14 1.14 0 0 1 .3 1.9 1.14 1.14 0 0 1-1.8-.5v-.3h-.3v-.4z" fill-rule="evenodd"/>
<path d="M179.2 160.6a1.4 1.4 0 0 1 2.2 .2 1.4 1.4 0 0 1-.8 2.1 1.4 1.4 0 0 1-1.8-1.3h.3a1.15 1.15 0 0 1 1.6-1.1 1.15 1.15 0 0 1 .3 1.9 1.15 1.15 0 0 1-1.9-.5v-.3h-.3z" fill-rule="evenodd"/>
<path d="M73.9 192.4a1.4 1.4 0 0 1 2.2 .2 1.4 1.4 0 0 1-.9 2.1 1.4 1.4 0 0 1-1.7-1.4h.2a1.14 1.14 0 0 1 1.7-.9 1.14 1.14 0 0 1 .1 1.9 1.14 1.14 0 0 1-1.8-.7v-.3h-.2z" fill-rule="evenodd"/>
<path d="M94.1 197.4a1.4 1.4 0 0 1 2.3 .3 1.4 1.4 0 0 1-.9 2.1 1.4 1.4 0 0 1-1.7-1.4h.2a1.15 1.15 0 0 1 1.6-1.1 1.15 1.15 0 0 1 .3 1.9 1.15 1.15 0 0 1-1.8-.5l-.1-.3h-.2z" fill-rule="evenodd"/>
<path d="M109.4 197.4a1.4 1.4 0 0 1 2.2 .3 1.4 1.4 0 0 1-.8 2.1 1.4 1.4 0 0 1-1.8-1.4h.3a1.15 1.15 0 0 1 1.6-1.1 1.15 1.15 0 0 1 .3 1.9 1.15 1.15 0 0 1-1.9-.5v-.3h-.3z" fill-rule="evenodd"/>
<path d="M139.9 197.4a1.4 1.4 0 0 1 2.2 .3 1.4 1.4 0 0 1-.8 2 1.4 1.4 0 0 1-1.8-1.3h.2a1.14 1.14 0 0 1 1.6-1.1 1.14 1.14 0 0 1 .3 1.9 1.14 1.14 0 0 1-1.8-.5l-.1-.3h-.2z" fill-rule="evenodd"/>
<path d="M155.1 197.4a1.4 1.4 0 0 1 2.2 .3 1.4 1.4 0 0 1-.8 2 1.4 1.4 0 0 1-1.8-1.3h.3a1.14 1.14 0 0 1 1.7-.9 1.14 1.14 0 0 1 .1 1.9 1.14 1.14 0 0 1-1.8-.7v-.3h-.3z" fill-rule="evenodd"/>
<circle cx="49.5" cy="54.9" r=".51"/>
<circle cx="95.2" cy="54.9" r=".51"/>
<circle cx="173.9" cy="52.4" r=".51"/>
<circle cx="176.4" cy="49.8" r=".51"/>
<circle cx="184" cy="60" r=".51"/>
<circle cx="204.4" cy="60" r=".51"/>
<circle cx="138.3" cy="67.6" r=".51"/>
<circle cx="138.3" cy="65.1" r=".51"/>
<circle cx="49.5" cy="80.3" r=".51"/>
<circle cx="95.2" cy="80.3" r=".51"/>
<circle cx="130.7" cy="87.9" r=".51"/>
<circle cx="130.7" cy="90.5" r=".51"/>
<circle cx="130.7" cy="80.3" r=".51"/>
<circle cx="130.7" cy="82.8" r=".51"/>
<circle cx="130.7" cy="85.4" r=".51"/>
<circle cx="49.5" cy="105.7" r=".51"/>
<circle cx="95.2" cy="105.7" r=".51"/>
<circle cx="138.3" cy="103.2" r=".51"/>
<circle cx="173.9" cy="103.2" r=".51"/>
<circle cx="49.5" cy="131.1" r=".51"/>
<circle cx="95.2" cy="131.1" r=".51"/>
<circle cx="49.5" cy="154" r=".51"/>
<circle cx="62.2" cy="146.3" r=".51"/>
<circle cx="95.2" cy="148.9" r=".51"/>
<circle cx="49.5" cy="174.3" r=".51"/>
<circle cx="62.2" cy="166.7" r=".51"/>
<circle cx="95.2" cy="169.2" r=".51"/>
<circle cx="69.8" cy="197.1" r=".51"/>
<circle cx="74.9" cy="197.1" r=".51"/>
<circle cx="69.8" cy="212.4" r=".51"/>
<circle cx="74.9" cy="212.4" r=".51"/>
<circle cx="95.2" cy="202.2" r=".51"/>
<circle cx="102.8" cy="209.8" r=".51"/>
<circle cx="110.4" cy="202.2" r=".51"/>
<circle cx="112.9" cy="209.8" r=".51"/>
<circle cx="112.9" cy="202.2" r=".51"/>
<circle cx="140.9" cy="209.8" r=".51"/>
<circle cx="140.9" cy="202.2" r=".51"/>
<circle cx="148.5" cy="209.8" r=".51"/>
<circle cx="168.8" cy="204.7" r=".51"/>
<circle cx="168.8" cy="207.3" r=".51"/>
<circle cx="168.8" cy="209.8" r=".51"/>
<circle cx="168.8" cy="202.2" r=".51"/>
<circle cx="184" cy="207.3" r=".51"/>
<circle cx="184" cy="209.8" r=".51"/>
<circle cx="184" cy="204.7" r=".51"/>
</g>
<g fill="none" stroke="#000" stroke-width=".42">
<path d="M82.5 49.8l10.1 5.1-10.1 5.1zM143.4 60h25.4v48.2h-25.4zM187.9 44.8h6.3v17.7h-6.3zM208.2 44.8h6.3v17.7h-6.3zM82.5 75.2l10.1 5.1-10.1 5.1zM119.3 77.8h7.6v15.2h-7.6zM177.7 67.6h7.6v15.2h-7.6zM82.5 100.6l10.1 5.1-10.1 5.1zM82.5 126l10.1 5.1-10.1 5.1zM154.9 138.7h6.3v28h-6.3zM163.7 138.7h6.4v28h-6.4zM82.5 143.8l10.1 5.1-10.1 5.1z"/>
<path d="M82.5 164.1l10.1 5.1-10.1 5.1zM97.7 199.7h10.2v7.6h-10.2zM172.6 199.7h7.6v15.2h-7.6z"/>
</g>
<g fill="none" stroke="#000" stroke-width=".61">
<path d="M189.1 54.9h1.3M189.1 57.4h1.3M189.1 60h1.3M189.1 49.8h1.3M189.1 52.4h1.3M189.1 47.3h1.3M209.4 54.9h1.3M209.4 57.4h1.3M209.4 60h1.3M209.4 49.8h1.3M209.4 52.4h1.3M209.4 47.3h1.3"/>
<path d="M179 75.2h1.2M179 77.8h1.2M179 70.1h1.2M179 72.7h1.2M182.8 75.2h1.2M182.8 77.8h1.2M182.8 70.1h1.2M182.8 72.7h1.2M120.6 85.4h1.2M120.6 87.9h1.2M120.6 90.5h1.2M120.6 80.3h1.2"/>
<path d="M120.6 82.8h1.2M124.4 85.4h1.2M124.4 87.9h1.2M124.4 90.5h1.2M124.4 80.3h1.2M124.4 82.8h1.2M179 80.3h1.2M182.8 80.3h1.2M156.1 159h1.3M156.1 154h1.3M156.1 156.5h1.3M156.1 151.4h1.3"/>
<path d="M156.1 148.9h1.3M156.1 146.3h1.3M156.1 143.8h1.3M156.1 141.3h1.3M167.6 159h1.2M167.6 154h1.2M167.6 156.5h1.2M167.6 151.4h1.2M167.6 148.9h1.2M167.6 146.3h1.2M167.6 143.8h1.2M167.6 141.3h1.2"/>
<path d="M156.1 161.6h1.3M156.1 164.1h1.3M167.6 161.6h1.2M167.6 164.1h1.2M173.9 207.3h1.3M173.9 209.8h1.3M173.9 212.4h1.3M173.9 202.2h1.3M173.9 204.7h1.3M177.7 207.3h1.3M177.7 209.8h1.3M177.7 212.4h1.3"/>
<path d="M177.7 202.2h1.3M177.7 204.7h1.3"/>
</g>
<text font-size="7.2" x="110.4" y="27">S PA V1.1</text>
<g font-size="3">
<text x="5.2" y="243.1">CC-BY-SA</text>
<text x="5.2" y="246.7">VÁCLAV PELOUŠEK</text>
<text x="5.2" y="250.3">BASTL-INSTRUMENTS.COM</text>
</g>
<g font-size="2.9">
<text x="153.1" y="58.8">U1</text>
<text x="146.1" y="111.3">ATME GA328P-PU</text>
</g>
<g font-size="2.5">
<text x="54.3" y="40.9">R 23</text>
<text x="60.3" y="39">+5V</text>
<text x="40.7" y="45.8">CV_1</text>
<text x="54.7" y="43.2">100</text>
<text x="185.2" y="44">UPLOAD</text>
<text x="203" y="44">E XPANDE R</text>
<text x="87.8" y="51.5">MCP6004A</text>
<text x="119.2" y="52.6">S 1</text>
<text x="166.9" y="49.2">+5V</text>
<text x="55.7" y="56.2" transform="rotate(-90 55.7 56.2)">POT_1</text>
<text x="58.6" y="56.2" transform="rotate(-90 58.6 56.2)">B100k</text>
<text x="99.2" y="55.8">CV_1_P</text>
<text x="116.9" y="55.2">XY_S W</text>
<text x="136.4" y="59.4">+5V</text>
<text x="60.3" y="64.4">+5V</text>
<text x="70.7" y="65.9" transform="rotate(-90 70.7 65.9)">CV_1_U</text>
<text x="75.7" y="65.9" transform="rotate(-90 75.7 65.9)">CV_1_D</text>
<text x="84.2" y="61.8">MCP6004</text>
<text x="130.1" y="61" transform="rotate(-90 130.1 61)">S W_U</text>
<text x="134.2" y="61" transform="rotate(-90 134.2 61)">S W_D</text>
<text x="40.7" y="71.2">CV_2</text>
<text x="54.5" y="66.1">R 16</text>
<text x="54.7" y="68.6">100</text>
<text x="179" y="66.8">JP3</text>
<text x="189.7" y="68">+5V</text>
<text x="88.3" y="77.1">MCP6004B</text>
<text x="120.6" y="77">JP1</text>
<text x="55.4" y="81.6" transform="rotate(-90 55.4 81.6)">POT_2</text>
<text x="58.4" y="81.6" transform="rotate(-90 58.4 81.6)">B100k</text>
<text x="99.2" y="81.2">CV_2_P</text>
<text x="60.3" y="89.8">+5V</text>
<text x="84.2" y="87.2">MCP6004</text>
<text x="175.9" y="86.1">HACKPORT_2</text>
<text x="203.4" y="88.8">CV_1_P</text>
<text x="54.3" y="91.7">R 15</text>
<text x="54.4" y="94">100</text>
<text x="70.7" y="91.3" transform="rotate(-90 70.7 91.3)">CV_2_U</text>
<text x="75.7" y="91.3" transform="rotate(-90 75.7 91.3)">CV_2_D</text>
<text x="190.7" y="91.4">CV_2_P</text>
<text x="203.4" y="93.9">CV_3_P</text>
<text x="40.7" y="96.6">CV_3</text>
<text x="112.2" y="96.1">HACKPORT_1</text>
<text x="126.9" y="100.6">Y1</text>
<text x="190.7" y="96.4">CV_4_P</text>
<text x="190.7" y="101.5">CV_6_P</text>
<text x="203.4" y="99">CV_5_P</text>
<text x="55.4" y="107" transform="rotate(-90 55.4 107)">POT_3</text>
<text x="58.4" y="107" transform="rotate(-90 58.4 107)">B100k</text>
<text x="87.8" y="102">MCP6004C</text>
<text x="99.2" y="106.6">CV_3_P</text>
<text x="124.4" y="103.9">16MHz</text>
<text x="177.7" y="106.5">R 1</text>
<text x="184.7" y="107.1">+5V</text>
<text x="84" y="112.6">MCP6004</text>
<text x="172.1" y="113.2">C16</text>
<text x="177.2" y="109">10k</text>
<text x="54.3" y="119.4">R 24</text>
<text x="54.4" y="117.1">100</text>
<text x="60.3" y="115.2">+5V</text>
<text x="70.7" y="116.7" transform="rotate(-90 70.7 116.7)">CV_3_U</text>
<text x="75.7" y="116.7" transform="rotate(-90 75.7 116.7)">CV_3_D</text>
<text x="171.6" y="115.7">100n</text>
<text x="40.7" y="122">CV_4</text>
<text x="88.8" y="128.2">MCP6004D</text>
<text x="99.2" y="132">CV_4_P</text>
<text x="143.4" y="131.1">CONNE CTION BE TWE E N BOAR DS</text>
<text x="55.4" y="132.4" transform="rotate(-90 55.4 132.4)">POT_4</text>
<text x="58.4" y="132.4" transform="rotate(-90 58.4 132.4)">B100k</text>
<text x="84" y="138">MCP6004</text>
<text x="156.9" y="137.4">JP7</text>
<text x="163.7" y="137.4">JP6</text>
<text x="54.8" y="142.5">R 29</text>
<text x="70.7" y="142.1" transform="rotate(-90 70.7 142.1)">CV_4_U</text>
<text x="75.7" y="142.1" transform="rotate(-90 75.7 142.1)">CV_4_D</text>
<text x="40.7" y="144.8">CV_5</text>
<text x="56.2" y="144.8">1k</text>
<text x="88.8" y="146">MCP6002A</text>
<text x="99.2" y="149.8">CV_5_P</text>
<text x="124.8" y="144.7">CV_1_U</text>
<text x="124.8" y="149.8">CV_3_U</text>
<text x="137.5" y="147.2">CV_2_U</text>
<text x="178" y="147.2">CV_2_D</text>
<text x="190.7" y="144.7">CV_1_D</text>
<text x="190.7" y="149.8">CV_3_D</text>
<text x="55.1" y="153.2">100k</text>
<text x="56.6" y="150.7">R 25</text>
<text x="84.2" y="155.7">MCP6002</text>
<text x="124.8" y="154.8">CV_5_U</text>
<text x="137.5" y="152.3">CV_4_U</text>
<text x="178" y="152.3">CV_4_D</text>
<text x="190.7" y="154.8">CV_5_D</text>
<text x="70.7" y="159.9" transform="rotate(-90 70.7 159.9)">CV_5_U</text>
<text x="75.7" y="159.9" transform="rotate(-90 75.7 159.9)">CV_5_D</text>
<text x="127" y="159.9">S W_U</text>
<text x="137.5" y="157.4">CV_6_U</text>
<text x="138.2" y="161.7">+5V</text>
<text x="178" y="157.4">CV_6_D</text>
<text x="182.4" y="161.7">+5V</text>
<text x="190.7" y="159.9">S W_D</text>
<text x="40.7" y="165.1">CV_6</text>
<text x="54.8" y="162.8">R 30</text>
<text x="54.9" y="165.1">1k</text>
<text x="88.8" y="166">MCP6002B</text>
<text x="55" y="173.5">100k</text>
<text x="56.6" y="171">R 26</text>
<text x="99.2" y="170.1">CV_6_P</text>
<text x="84.2" y="176">MCP6002</text>
<text x="70.7" y="180.2" transform="rotate(-90 70.7 180.2)">CV_6_U</text>
<text x="75.7" y="180.2" transform="rotate(-90 75.7 180.2)">CV_6_D</text>
<text x="115.5" y="184.4">POWE R S E CTION</text>
<text x="73" y="191.4">+5V</text>
<text x="92.6" y="196.5">+12V</text>
<text x="100.3" y="196.4">IC10</text>
<text x="108.5" y="196.5">+5V</text>
<text x="138.3" y="196.5">+12V</text>
<text x="153.6" y="196.5">+12V</text>
<text x="100" y="198.9">7805</text>
<text x="147.5" y="201.4" transform="rotate(-90 147.5 201.4)">D2</text>
<text x="149.8" y="201.4" transform="rotate(-90 149.8 201.4)">1N4007</text>
<text x="159.4" y="200.2">F2</text>
<text x="173.9" y="198.9">JP2</text>
<text x="57.6" y="209.4">100n</text>
<text x="58.7" y="206.6">C3</text>
<text x="80.4" y="209.4">100n</text>
<text x="82.5" y="206.9">C18</text>
<text x="88.8" y="209.4">100n</text>
<text x="88.9" y="206.9">C9</text>
<text x="120.4" y="209.1">10u</text>
<text x="120.4" y="206.5">C12</text>
<text x="126.7" y="209.2">100n</text>
<text x="127" y="206.7">C2</text>
<text x="153.8" y="207.3">PTC_100mA</text>
<text x="110.1" y="214.8">100n</text>
<text x="110.4" y="212.5">C10</text>
<text x="139.7" y="212.6">C1</text>
<text x="140" y="215.2">10u</text>
<text x="171.3" y="217.4">POWE R _CON</text>
</g>
<g font-size="2.1">
<text x="185.6" y="46.9">6</text>
<text x="205.9" y="46.9">6</text>
<text x="61.2" y="53.1">2</text>
<text x="61.8" y="49.5" transform="rotate(-90 61.8 49.5)">3</text>
<text x="67" y="52">2</text>
<text x="80.9" y="52">3</text>
<text x="185.6" y="52">4</text>
<text x="185.6" y="49.5">5</text>
<text x="205.9" y="52">4</text>
<text x="205.9" y="49.5">5</text>
<text x="61.8" y="56.5" transform="rotate(-90 61.8 56.5)">1</text>
<text x="80.9" y="57.1">2</text>
<text x="93" y="54.6">1</text>
<text x="123.5" y="59.6">1</text>
<text x="185.6" y="59.6">1</text>
<text x="185.6" y="57.1">2</text>
<text x="185.6" y="54.6">3</text>
<text x="205.9" y="59.6">1</text>
<text x="205.9" y="57.1">2</text>
<text x="205.9" y="54.6">3</text>
<text x="116.5" y="62.2">2</text>
<text x="123.5" y="64.7">3</text>
<text x="139.9" y="64.7">7</text>
<text x="145.8" y="65.8">VCC</text>
<text x="162.3" y="65.8">PD0</text>
<text x="171.2" y="64.7">2</text>
<text x="138.7" y="67.3">20</text>
<text x="145.8" y="68.4">AVCC</text>
<text x="162.3" y="68.4">PD1</text>
<text x="162.3" y="70.9">PD2</text>
<text x="171.2" y="67.2">3</text>
<text x="171.2" y="69.8">4</text>
<text x="175.5" y="69.8">1</text>
<text x="186.4" y="69.8">2</text>
<text x="61.8" y="74.9" transform="rotate(-90 61.8 74.9)">3</text>
<text x="67" y="77.4">2</text>
<text x="80.9" y="77.4">5</text>
<text x="138.7" y="72.3">21</text>
<text x="138.7" y="77.4">14</text>
<text x="145.8" y="73.4">AR E F</text>
<text x="162.3" y="73.4">PD3</text>
<text x="162.3" y="76">PD4</text>
<text x="171.2" y="77.4">11</text>
<text x="171.2" y="72.3">5</text>
<text x="171.2" y="74.9">6</text>
<text x="175.5" y="77.4">7</text>
<text x="175.5" y="74.9">5</text>
<text x="175.5" y="72.3">3</text>
<text x="186.4" y="77.4">8</text>
<text x="186.4" y="74.9">6</text>
<text x="186.4" y="72.3">4</text>
<text x="61.2" y="78.5">2</text>
<text x="61.8" y="81.8" transform="rotate(-90 61.8 81.8)">1</text>
<text x="80.9" y="82.5">6</text>
<text x="93" y="79.9">7</text>
<text x="117" y="82.5">3</text>
<text x="117" y="79.9">1</text>
<text x="128" y="82.5">4</text>
<text x="128" y="79.9">2</text>
<text x="138.7" y="79.9">15</text>
<text x="138.7" y="82.5">16</text>
<text x="145.8" y="78.5">PB0</text>
<text x="145.8" y="81.1">PB1</text>
<text x="145.8" y="83.6">PB2</text>
<text x="162.3" y="83.6">PD7</text>
<text x="162.3" y="78.5">PD5</text>
<text x="162.3" y="81.1">PD6</text>
<text x="171.1" y="82.5">13</text>
<text x="171.2" y="79.9">12</text>
<text x="175.5" y="79.9">9</text>
<text x="186.4" y="79.9">10</text>
<text x="117" y="87.6">7</text>
<text x="117" y="85">5</text>
<text x="128" y="87.6">8</text>
<text x="128" y="85">6</text>
<text x="138.7" y="85">17</text>
<text x="138.7" y="87.6">18</text>
<text x="145.8" y="86.1">PB3</text>
<text x="145.8" y="88.7">PB4</text>
<text x="162.3" y="88.7">PC0</text>
<text x="171.1" y="87.6">23</text>
<text x="117" y="90.1">9</text>
<text x="128" y="90.1">10</text>
<text x="138.7" y="95.2">10</text>
<text x="138.7" y="90.1">19</text>
<text x="139.9" y="92.6">9</text>
<text x="145.8" y="91.2">PB5</text>
<text x="145.8" y="93.8">PB6</text>
<text x="162.3" y="91.2">PC1</text>
<text x="162.3" y="93.8">PC2</text>
<text x="171.1" y="95.2">26</text>
<text x="171.2" y="92.6">25</text>
<text x="171.2" y="90.1">24</text>
<text x="61.8" y="100.3" transform="rotate(-90 61.8 100.3)">3</text>
<text x="139.9" y="100.3">8</text>
<text x="145.8" y="96.3">PB7</text>
<text x="145.8" y="101.4">GND_2</text>
<text x="162.3" y="101.4">PC5</text>
<text x="162.3" y="98.8">PC4</text>
<text x="162.3" y="96.3">PC3</text>
<text x="171.1" y="100.3">28</text>
<text x="171.1" y="97.7">27</text>
<text x="61.2" y="103.9">2</text>
<text x="61.8" y="107.2" transform="rotate(-90 61.8 107.2)">1</text>
<text x="67" y="102.8">2</text>
<text x="79.8" y="102.8">10</text>
<text x="80.9" y="107.9">9</text>
<text x="93" y="105.3">8</text>
<text x="138.7" y="102.8">22</text>
<text x="145.8" y="103.9">GND</text>
<text x="162.3" y="103.9">PC6</text>
<text x="171.1" y="102.8">1</text>
<text x="61.8" y="125.7" transform="rotate(-90 61.8 125.7)">3</text>
<text x="61.2" y="129.3">2</text>
<text x="67" y="128.2">2</text>
<text x="79.8" y="128.2">12</text>
<text x="93" y="130.7">14</text>
<text x="61.8" y="132.6" transform="rotate(-90 61.8 132.6)">1</text>
<text x="79.8" y="133.3">13</text>
<text x="151.4" y="140.9">10</text>
<text x="152.6" y="143.4">9</text>
<text x="171.2" y="143.4">9</text>
<text x="171.2" y="140.9">10</text>
<text x="80.9" y="146">3</text>
<text x="93" y="148.5">1</text>
<text x="152.6" y="148.5">7</text>
<text x="152.6" y="146">8</text>
<text x="171.2" y="148.5">7</text>
<text x="171.2" y="146">8</text>
<text x="80.9" y="151.1">2</text>
<text x="152.6" y="153.6">5</text>
<text x="152.6" y="151.1">6</text>
<text x="171.2" y="153.6">5</text>
<text x="171.2" y="151.1">6</text>
<text x="152.6" y="161.2">2</text>
<text x="152.6" y="158.7">3</text>
<text x="152.6" y="156.1">4</text>
<text x="171.2" y="161.2">2</text>
<text x="171.2" y="158.7">3</text>
<text x="171.2" y="156.1">4</text>
<text x="80.9" y="166.3">5</text>
<text x="152.6" y="163.8">1</text>
<text x="171.2" y="163.8">1</text>
<text x="80.9" y="171.4">6</text>
<text x="93" y="168.8">7</text>
<text x="69.4" y="199.9" transform="rotate(-90 69.4 199.9)">4</text>
<text x="74.5" y="199.9" transform="rotate(-90 74.5 199.9)">8</text>
<text x="98.4" y="202.8">IN</text>
<text x="103.4" y="202.8">OUT</text>
<text x="170.4" y="201.8">1</text>
<text x="181.3" y="201.8">2</text>
<text x="100.8" y="206.5">GND</text>
<text x="170.4" y="209.5">7</text>
<text x="170.4" y="206.9">5</text>
<text x="170.4" y="204.4">3</text>
<text x="181.3" y="209.5">8</text>
<text x="181.3" y="206.9">6</text>
<text x="181.3" y="204.4">4</text>
<text x="69.4" y="211.8" transform="rotate(-90 69.4 211.8)">11</text>
<text x="74.5" y="210.8" transform="rotate(-90 74.5 210.8)">4</text>
<text x="170.4" y="212">9</text>
<text x="181.3" y="212">10</text>
</g>
<g font-size="1.8">
<text x="117.4" y="204.3" transform="rotate(-90 117.4 204.3)">+</text>
<text x="140.3" y="204.3" transform="rotate(-90 140.3 204.3)">+</text>
</g>
</svg>
